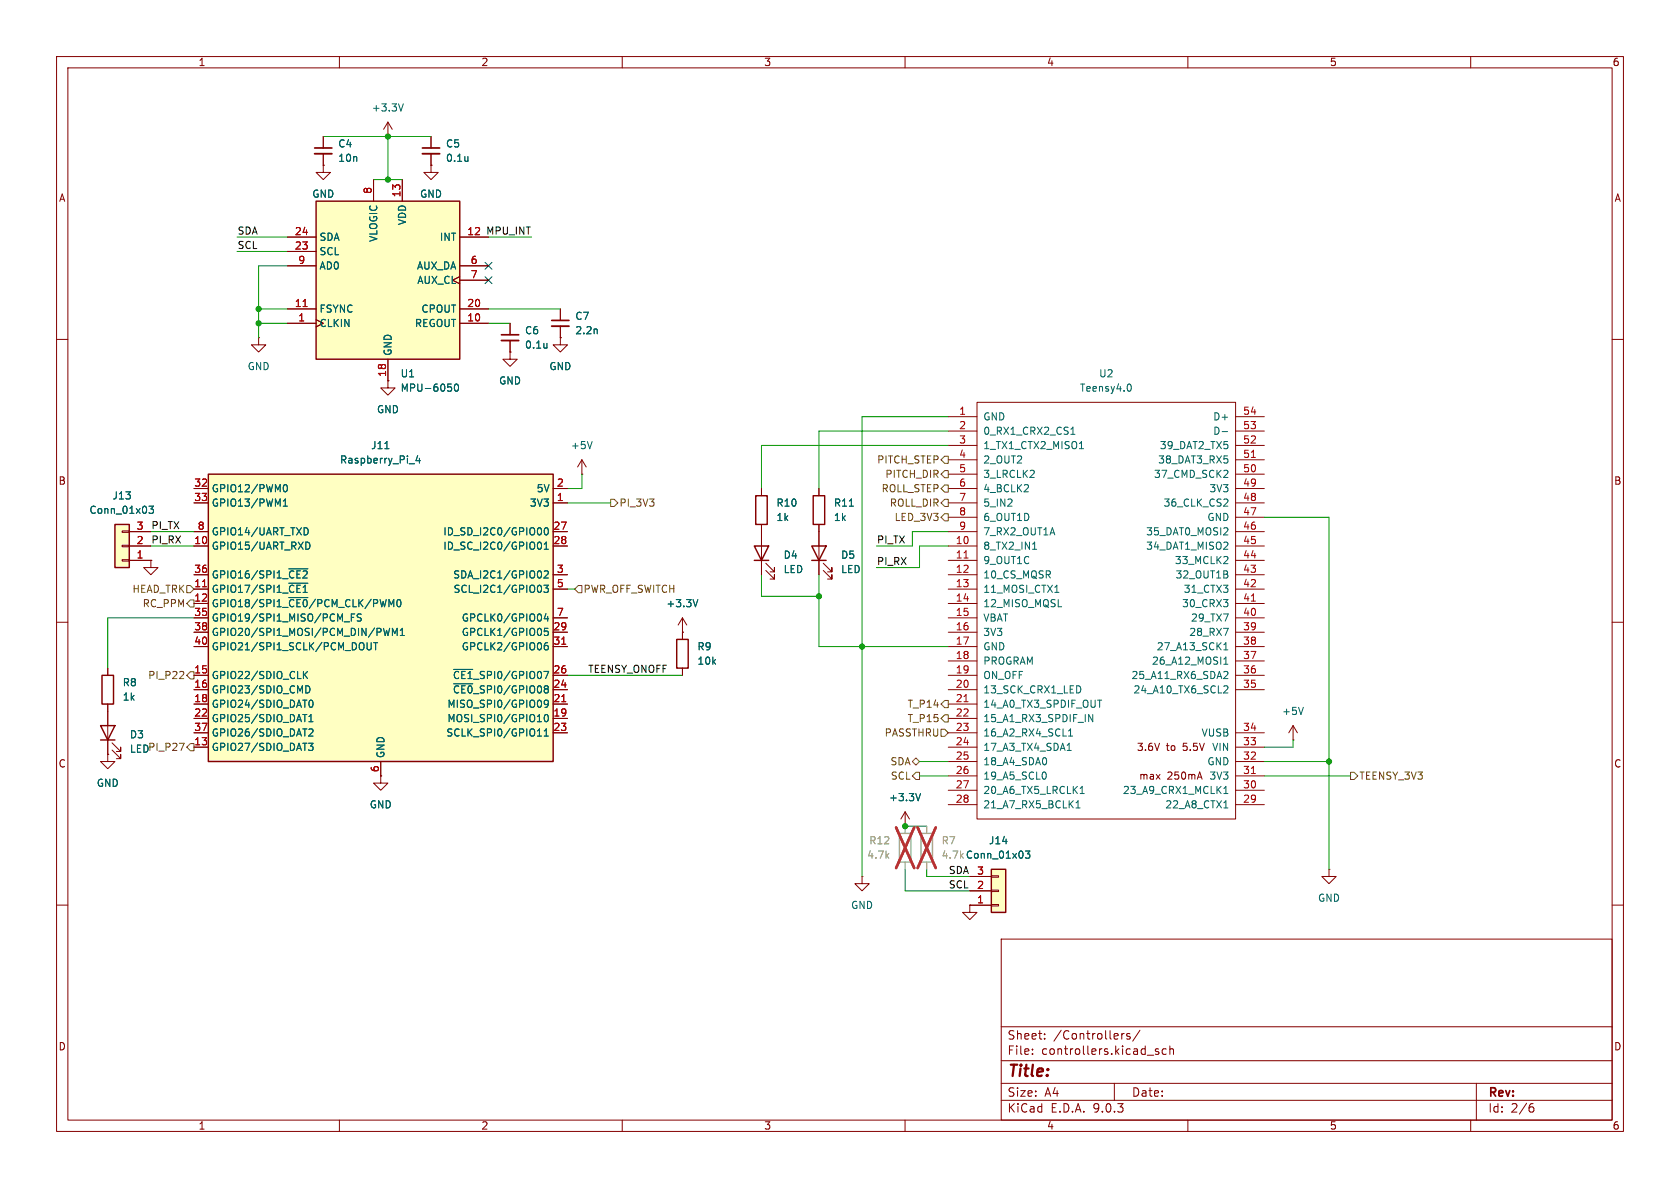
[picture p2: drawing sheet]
<svg xmlns="http://www.w3.org/2000/svg" width="297mm" height="210mm" viewBox="0 0 297 210" stroke-linecap="round" stroke-linejoin="round" font-family="sans-serif">
<g fill="none" stroke="#840000" stroke-width=".18">
<path d="M10 10h277v190h-277zM12 12h273v186h-273zM60 10v2M110 10v2M160 10v2M210 10v2M260 10v2M99.1 54.6v2M99.1 57.7v2M10 60h2M285 60h2M26.7 99.1v1.2h1.2l-1.2 1.3-1.3-1.3h1.3"/>
<path d="M26.7 99.1h.1M102.9 83.8h.1M102.9 81.3l-.8 1.3M102.9 81.3l.7 1.3M102.9 81.3v2.5M10 110h2M285 110h2M10 160h2M177 166h108v32h-108zM285 160h2M60 198v2M110 198v2"/>
<path d="M160 198v2M177 194.5h108M177 191.5h108M177 187.5h108M177 181.5h108M182.5 186.3v.1M182.5 185.5v.1M184.7 183.6v.1M184.7 182.8v.1M197 191.5v3M198.3 182.7v1M198.7 182.7l-.2 .1-.2 .2"/>
<path d="M199.7 182.8l-.3-.1-.2 .2v.2l.5 .2v.3h-.5M201.5 182.1l-1.3 2M204.8 185.5l-.3-.1-.3 .2 .1 .2 .5 .2v.3h-.6M206.2 185.5l-.5-.1-.2 .3v.4l.1 .2h.6M206.8 185.5l.2-.1 .4 .1 .1 .9M206.8 184.9v1.5M210 198v2M260 198v2M261 191.5v6.5M270.6 195.7h.4l.2 .3-.1 .5-.5 .1M271 195.1l-.4 .1"/>
</g>
<path d="M97.5 56.6h3.1" fill="none" stroke="#840000" stroke-width=".3"/>
<path d="M97.5 57.7h3.1" fill="none" stroke="#840000" stroke-width=".33"/>
<path d="M105.5 58.2l.1 .8M104.7 78l-.4 1.3" fill="none" stroke="#006464" stroke-width=".18"/>
<path d="M20.3 92.7h2.6v7.6h-2.6z" fill="#ffffc2"/>
<path d="M20.3 92.7h2.6v7.6h-2.6zM133.3 96.5h2.6l-1.3 2.6zM133.3 99.1h2.6M133.6 87.6h2v5.1h-2zM143.5 96.5h2.5l-1.2 2.6zM143.5 99.1h2.5M119.6 113h2.1v5.1h-2.1z" fill="none" stroke="#840000" stroke-width=".25"/>
<g fill="none" stroke="#840000" stroke-width=".18">
<path d="M57.1 24.1v2.1M57.1 27.2v2M45.7 59.7v1.3h1.3l-1.3 1.2-1.3-1.2h1.3M45.7 59.7h.1M90.2 57.2v2M99.1 59.7v1.3h1.2l-1.2 1.2-1.3-1.2h1.3M99.1 59.7h.1M90.2 62.2v1.3h1.2l-1.2 1.3-1.3-1.3h1.3M90.2 62.2h.1M90.2 60.2v2M21.6 98.9h1.3v.3h-1.3zM21.6 96.4h1.3v.2h-1.3z"/>
<path d="M21.6 93.9h1.3v.2h-1.3zM22.9 99.1h3.8M22.9 96.5h3.8M22.9 94h3.8M134.6 86.4v1.2M134.6 92.7v8.9M135.4 99.6l1.5 1.5v-.8v.8h-.8M144.8 94v7.6M145.5 99.6l1.6 1.5v-.8v.8h-.8M120.6 111.8h.1M120.6 109.2v3.8M120.6 118.1v1.3"/>
<path d="M120.6 109.2l-.7 1.3M120.6 109.2l.8 1.3M135.4 100.8l1.5 1.6v-.8v.8h-.8M145.5 100.8l1.6 1.6v-.8v.8h-.8M67.3 137.2v1.2h1.3l-1.3 1.3-1.3-1.3h1.3M67.3 137.2h.1"/>
</g>
<path d="M96.7 60.7v.8M96.7 61.4l-.1 .1M26.3 89.5h.8l-.4 .5 .4 .1v.5l-.2 .1-.6-.1M123.4 106l-.5 1.3" fill="none" stroke="#006464" stroke-width=".18"/>
<path d="M55.6 26.2h3.1M88.6 59.2h3.1" fill="none" stroke="#840000" stroke-width=".3"/>
<path d="M55.6 27.2h3.1M88.6 60.2h3.1" fill="none" stroke="#840000" stroke-width=".33"/>
<path d="M36.8 83.8h61v50.8h-61z" fill="#ffffc2"/>
<path d="M36.8 83.8h61v50.8h-61zM143.8 87.6h2v5.1h-2zM18 119.4h2.1v5.1h-2.1zM17.8 128.3h2.5l-1.3 2.5zM17.8 130.8h2.5" fill="none" stroke="#840000" stroke-width=".25"/>
<g fill="none" stroke="#840000" stroke-width=".18">
<path d="M68.6 67.3v1.3h1.2l-1.2 1.3-1.3-1.3h1.3M68.6 67.3h.1M34.3 86.4h2.5M34.3 88.9h2.5M34.3 94h2.5M34.3 96.5h2.5M97.8 86.4h2.5M97.8 88.9h2.5M97.8 94h2.5M97.8 96.5h2.5M144.8 86.4v1.2M144.8 92.7v1.3"/>
<path d="M19 118.1v1.3M34.3 101.6h2.5M34.3 104.1h2.5M34.3 106.7h2.5M34.3 109.2h2.5M34.3 111.8h2.5M34.3 114.3h2.5M34.3 119.4h2.5M97.8 101.6h2.5M97.8 104.1h2.5M97.8 109.2h2.5M97.8 111.8h2.5"/>
<path d="M97.8 114.3h2.5M97.8 119.4h2.5M19 133.4v1.2h1.3l-1.3 1.3-1.2-1.3h1.2M19 133.4h.1M19 124.5v8.9M19.8 132.6l1.5 1.5v-.7v.7h-.7M19.8 131.3l1.5 1.5v-.7v.7h-.7M34.3 121.9h2.5M34.3 124.5h2.5M34.3 127h2.5M34.3 129.5h2.5M34.3 132.1h2.5"/>
<path d="M67.3 134.6v2.6M97.8 121.9h2.5M97.8 124.5h2.5M97.8 127h2.5M97.8 129.5h2.5M152.4 154.9v1.3h1.3l-1.3 1.3-1.3-1.3h1.3M152.4 154.9h.1M160 146.1h.1M160 143.5l-.7 1.3M160 143.5l.8 1.3M160 143.5v2.6"/>
</g>
<g fill="none" stroke="#006464" stroke-width=".18">
<path d="M68 79.3h.8M50.1 86.2l.1-.4 .2-.1a.68 .68 0 0 1 .4 .6 .68 .68 0 0 1-.4 .6l-.2-.1-.1-.3M50.1 89.5h.7M50.1 88.6l.3-.4v1.3M54.1 93.3a.68 .68 0 0 1 .4 .6 .68 .68 0 0 1-.4 .7M54.1 95.8a.64 .64 0 0 1 .7 .7 .64 .64 0 0 1-.7 .6M72.3 82h1M73.8 80.5l-.3 .9h.8M74.1 81v.9M95.3 95.8a.68 .68 0 0 1 .4 .7 .68 .68 0 0 1-.4 .6M95.6 93.4l.1 .4-.1 .6M96.2 97.1h.7"/>
<path d="M96.2 96.2l.4-.4v1.3M96.3 93.4l.2-.1a.68 .68 0 0 1 .5 .6 .68 .68 0 0 1-.5 .7l-.2-.2-.1-.3zM150.2 89.5h.7M51.1 100.6h3.3M51.1 103.1h3.3M51.1 105.6h3.3M53.6 118.7v1.3M53.8 119.2l.6 .8M54.4 118.7l-.8 .7M60.8 109.9h1M62.1 109.1h.4M62.7 108.5h-.6v1.3"/>
<path d="M63.9 108.6l-.5-.1-.2 .2v.3l.5 .3 .2 .3-.3 .2-.5-.1M64.9 113.6v1l.2 .3 .4-.1 .1-.2v-1M66 113.6h.8M66.4 113.6v1.3M67.8 111.1l.3 1.2 .2-.9 .3 .9 .3-1.2M69.4 112.3v-1.2l.4 .9 .4-.9v1.2M70.3 106.1l.2-.1a.68 .68 0 0 1 .4 .6 .68 .68 0 0 1-.4 .7 .84 .84 0 0 1-.2-1.2zM70.8 112.3h.7M70.8 111.4l.3-.3v1.2M80.2 118.3h3.4M95.7 103.7v.8M96.2 103.4h.7l-.4 .5 .4 .2v.5l-.2 .1-.5-.1"/>
<path d="M96.2 101l.5-.1 .2 .4-.7 .9h.7M96.5 108.5l-.3 .9h.8M96.8 113.6l-.3 .1a.86 .86 0 0 0 0 1.2l.4-.1v-.5l-.2-.2-.4 .1-.1 .1M96.8 109v.8M96.9 111.1h-.6l-.1 .6 .2-.1h.4l.1 .2v.4l-.2 .1-.5-.1M54.1 121.2a.64 .64 0 0 1 .7 .7 .64 .64 0 0 1-.7 .6M54.6 131.4h.7l-.4 .5 .4 .1v.5l-.2 .2-.5-.2M54.6 129l.5-.2 .2 .4-.7 .9h.7M54.6 127.6h.7M54.6 126.7l.4-.4v1.3M54.8 123.8h.1a.68 .68 0 0 1 .5 .6 .68 .68 0 0 1-.5 .6 .84 .84 0 0 1-.1-1.2zM80.2 120.9h3.4"/>
<path d="M95 130.1h.7M96.2 130.1h.7M96.2 129.2l.4-.4v1.3M96.3 126.4l.2-.1a.68 .68 0 0 1 .5 .6 .68 .68 0 0 1-.5 .7l-.2-.1-.1-.4zM96.9 124.3l-.2 .3-.4-.1-.1-.2 .1-.5h.4l.2 .1a.84 .84 0 0 1-.3 1.1h-.3M162.7 140.3l-.4 1.2"/>
</g>
<path d="M35.8 103.7h.7M99.3 113.9h.7M99.3 124h.7" fill="none" stroke="#a90000" stroke-width=".18"/>
<path d="M159 147.3h2v5.1h-2zM162.8 147.3h2v5.1h-2z" fill="none" stroke="#a1a1a1" stroke-width=".25"/>
<path d="M160 146.1v1.2M160 152.4v1.3M163.8 146.1v1.2M163.8 152.4v1.3" fill="none" stroke="#a1a1a1" stroke-width=".18"/>
<path d="M158.4 146.3l3.2 7.1M161.6 146.3l-3.2 7.1M162.2 146.3l3.2 7.1M165.4 146.3l-3.2 7.1" fill="none" stroke="#e12e31" stroke-width=".46"/>
<path d="M175.3 153.7h2.5v7.6h-2.5z" fill="#ffffc2"/>
<path d="M175.3 153.7h2.5v7.6h-2.5z" fill="none" stroke="#840000" stroke-width=".25"/>
<g fill="none" stroke="#840000" stroke-width=".18">
<path d="M167.6 73.7h5.1M167.6 76.2h5.1M167.6 78.7h5.1M172.7 71.1h45.7v73.7h-45.7zM218.4 73.7h5.1M218.4 76.2h5.1M218.4 78.7h5.1M167.6 83.8h5.1M167.6 86.4h5.1M167.6 88.9h5.1M167.6 91.4h5.1M167.6 94h5.1"/>
<path d="M167.6 96.5h5.1M167.6 99.1h5.1M167.6 81.3h5.1M218.4 83.8h5.1M218.4 86.4h5.1M218.4 88.9h5.1M218.4 91.4h5.1M218.4 94h5.1M218.4 96.5h5.1M218.4 99.1h5.1M218.4 81.3h5.1M167.6 101.6h5.1"/>
<path d="M167.6 104.1h5.1M167.6 106.7h5.1M167.6 109.2h5.1M167.6 111.8h5.1M167.6 114.3h5.1M167.6 116.8h5.1M167.6 119.4h5.1M218.4 101.6h5.1M218.4 104.1h5.1M218.4 106.7h5.1M218.4 109.2h5.1M218.4 111.8h5.1"/>
<path d="M218.4 114.3h5.1M218.4 116.8h5.1M218.4 119.4h5.1M167.6 121.9h5.1M167.6 124.5h5.1M167.6 127h5.1M167.6 129.5h5.1M167.6 132.1h5.1M167.6 134.6h5.1M167.6 137.2h5.1M167.6 139.7h5.1M218.4 121.9h5.1"/>
<path d="M218.4 129.5h5.1M218.4 132.1h5.1M218.4 134.6h5.1M218.4 137.2h5.1M218.4 139.7h5.1M167.6 142.2h5.1M171.4 157.5h3.9M171.4 154.9h3.9M175.3 159.9h1.2v.2h-1.2zM175.3 157.4h1.2v.2h-1.2zM175.3 154.8h1.2v.3h-1.2zM218.4 142.2h5.1"/>
<path d="M171.4 160v1.3h-1.2l1.2 1.3 1.3-1.3h-1.3M171.4 160h.1M171.4 160h3.9"/>
</g>
<g fill="none" stroke="#006464" stroke-width=".18">
<path d="M189.3 76.8h.7M189.4 75.8l.3-.3v1.3M190.8 79.3h.8M199.6 67.9a.68 .68 0 0 1 .4 .6 .68 .68 0 0 1-.4 .7M216.1 76.3h.9M182.5 97.1h.8M216.3 84.4h.8M216.8 88.2l.3 .3-.1 .3-.7 .7h.8M217 95.9l.1 .2-.1 .3-.7 .7h.8M217 93.4l.1 .1-.1 .3-.7 .8h.8M217 98.4l.1 .2-.1 .3-.7 .7h.8M217 81.2v.5"/>
<path d="M217 83.3v.4M186.5 104.7h.7M216.3 111.1h.8l-.5 1.2M216.4 114l.3-.4v1.3M216.4 114.9h.7M216.4 116.5l.3-.4v1.3M216.4 117.4h.7M216.5 118.7l.5 .1 .1 .3-.8 .9h.8M184.8 136.5l.2 .5-.2 .7M185 134.2v.8M188.7 132.7h.7M188.9 130.1h.7"/>
<path d="M188.9 129.2l.4-.4v1.3M188.9 131.6l.1-.2v1.3M191 121.4l.1 .4-.1 .5M191 139.4l.3-.4v1.3M192.5 126.3l.7 1.3v-1.3M194 123.8h.8M216.4 139.4l.3-.4v1.3M216.5 121.2l.5 .1 .1 .3-.8 .9h.8M181.3 150.4h.8l-.5 .5 .4 .1v.6l-.2 .1-.5-.1M190.2 142.8h.8M190.2 141.9l.4-.4v1.3M191 140.3h.7"/>
<path d="M216.4 140.3h.7M216.4 142.8h.7"/>
</g>
<path d="M170.4 98.6h.7M221.2 80.9h.7M221.2 106.3h.7M170.4 124h.7M221.2 136.7h.7" fill="none" stroke="#a90000" stroke-width=".18"/>
<path d="M55.9 35.6h25.4v27.9h-25.4z" fill="#ffffc2"/>
<path d="M55.9 35.6h25.4v27.9h-25.4z" fill="none" stroke="#840000" stroke-width=".25"/>
<g fill="none" stroke="#840000" stroke-width=".18">
<path d="M57.1 29.2v1.3h1.3l-1.3 1.3-1.2-1.3h1.2M57.1 29.2h.1M57.1 24.1v2.1M57.1 27.2v2M66 31.8v3.8M68.6 24.1h.1M68.6 21.6v2.5M68.6 21.6l-.8 1.3M68.6 21.6l.7 1.3M71.1 31.8v3.8M76.2 29.2v1.3h1.3l-1.3 1.3-1.3-1.3h1.3M76.2 29.2h.1"/>
<path d="M76.2 24.1v2.1M76.2 27.2v2M50.8 41.9h5.1M50.8 44.5h5.1M50.8 47h5.1M50.8 54.6h5.1M50.8 57.2h5.1M81.3 48.9l-1.3 .6 1.3 .7M81.3 41.9h5.1M81.3 47h5.1M81.3 54.6h5.1M81.3 57.2h5.1"/>
<path d="M81.3 49.5h5.1M90.2 57.2v2M99.1 59.7h.1M99.1 54.6v2M99.1 57.7v2M68.6 67.3h.1M68.6 63.5v3.8M90.2 62.2h.1M90.2 60.2v2M22.9 94h3.8M22.9 96.5h3.8M22.9 99.1h3.8"/>
<path d="M26.7 99.1h.1M34.3 86.4h2.5M34.3 88.9h2.5M34.3 94h2.5M34.3 96.5h2.5M97.8 86.4h2.5M97.8 88.9h2.5M97.8 94h2.5M97.8 96.5h2.5M134.6 86.4v1.2M134.6 92.7v3.8M134.6 99.1v2.5"/>
<path d="M144.8 86.4v1.2M144.8 92.7v3.8M144.8 99.1v2.5M19 118.1v1.3M34.3 101.6h2.5M34.3 104.1h2.5M34.3 106.7h2.5M34.3 109.2h2.5M34.3 111.8h2.5M34.3 114.3h2.5M34.3 119.4h2.5M97.8 101.6h2.5"/>
<path d="M97.8 104.1h2.5M97.8 109.2h2.5M97.8 111.8h2.5M97.8 114.3h2.5M97.8 119.4h2.5M120.6 111.8h.1M120.6 111.8v1.2M120.6 118.1v1.3M19 133.4h.1M19 124.5v3.8M19 130.8v2.6M34.3 121.9h2.5"/>
<path d="M34.3 124.5h2.5M34.3 127h2.5M34.3 129.5h2.5M34.3 132.1h2.5M67.3 137.2h.1M67.3 134.6v2.6M97.8 121.9h2.5M97.8 124.5h2.5M97.8 127h2.5M97.8 129.5h2.5M228.6 130.8h.1M228.6 128.3l-.8 1.2"/>
<path d="M228.6 128.3l.8 1.2M228.6 128.3v2.5M160 146.1h.1M171.4 157.5h3.9M171.4 154.9h3.9M234.9 153.7v1.2h1.3l-1.3 1.3-1.2-1.3h1.2M234.9 153.7h.1M171.4 160h.1M171.4 160h3.9"/>
</g>
<path d="M53.6 54.2h.7M35.8 103.7h.7M99.3 113.9h.7M99.3 124h.7" fill="none" stroke="#a90000" stroke-width=".18"/>
<g fill="none" stroke="#006464" stroke-width=".18">
<path d="M71.3 18.4l-.4 1.2M82.7 27.7v.8M82.7 28.4v.1M105.5 58.2l.1 .8M68 79.3h.8M79.2 67.9h.6M79.7 68.4l.1 .2-.1 .5M80.5 68l.1-.1a.68 .68 0 0 1 .5 .6 .68 .68 0 0 1-.5 .7 .84 .84 0 0 1-.1-1.2zM96.7 60.7v.8M96.7 61.4l-.1 .1M26.3 89.5h.8l-.4 .5 .4 .1v.5l-.2 .1-.6-.1M50.1 89.5h.7"/>
<path d="M50.1 86.2l.1-.4 .2-.1a.68 .68 0 0 1 .4 .6 .68 .68 0 0 1-.4 .6l-.2-.1-.1-.3M50.1 88.6l.3-.4v1.3M54.1 93.3a.68 .68 0 0 1 .4 .6 .68 .68 0 0 1-.4 .7M54.1 95.8a.64 .64 0 0 1 .7 .7 .64 .64 0 0 1-.7 .6M72.3 82h1M73.8 80.5l-.3 .9h.8M74.1 81v.9M95.3 95.8a.68 .68 0 0 1 .4 .7 .68 .68 0 0 1-.4 .6M95.6 93.4l.1 .4-.1 .6M96.2 97.1h.7M96.2 96.2l.4-.4v1.3M96.3 93.4l.2-.1a.68 .68 0 0 1 .5 .6 .68 .68 0 0 1-.5 .7l-.2-.2-.1-.3z"/>
<path d="M150.2 89.5h.7M51.1 100.6h3.3M51.1 103.1h3.3M51.1 105.6h3.3M53.6 118.7v1.3M53.8 119.2l.6 .8M54.4 118.7l-.8 .7M60.8 109.9h1M62.1 109.1h.4M62.7 108.5h-.6v1.3M63.9 108.6l-.5-.1-.2 .2v.3l.5 .3 .2 .3-.3 .2-.5-.1M64.9 113.6v1l.2 .3 .4-.1 .1-.2v-1"/>
<path d="M66 113.6h.8M66.4 113.6v1.3M67.8 111.1l.3 1.2 .2-.9 .3 .9 .3-1.2M69.4 112.3v-1.2l.4 .9 .4-.9v1.2M70.3 106.1l.2-.1a.68 .68 0 0 1 .4 .6 .68 .68 0 0 1-.4 .7 .84 .84 0 0 1-.2-1.2zM70.8 112.3h.7M70.8 111.4l.3-.3v1.2M80.2 118.3h3.4M95.7 103.7v.8M96.2 103.4h.7l-.4 .5 .4 .2v.5l-.2 .1-.5-.1M96.2 101l.5-.1 .2 .4-.7 .9h.7M96.5 108.5l-.3 .9h.8"/>
<path d="M96.8 113.6l-.3 .1a.86 .86 0 0 0 0 1.2l.4-.1v-.5l-.2-.2-.4 .1-.1 .1M96.8 109v.8M96.9 111.1h-.6l-.1 .6 .2-.1h.4l.1 .2v.4l-.2 .1-.5-.1M123.4 106l-.5 1.3M54.1 121.2a.64 .64 0 0 1 .7 .7 .64 .64 0 0 1-.7 .6M54.6 131.4h.7l-.4 .5 .4 .1v.5l-.2 .2-.5-.2M54.6 129l.5-.2 .2 .4-.7 .9h.7M54.6 127.6h.7M54.6 126.7l.4-.4v1.3M54.8 123.8h.1a.68 .68 0 0 1 .5 .6 .68 .68 0 0 1-.5 .6 .84 .84 0 0 1-.1-1.2zM80.2 120.9h3.4M95 130.1h.7"/>
<path d="M96.2 130.1h.7M96.2 129.2l.4-.4v1.3M96.3 126.4l.2-.1a.68 .68 0 0 1 .5 .6 .68 .68 0 0 1-.5 .7l-.2-.1-.1-.4zM96.9 124.3l-.2 .3-.4-.1-.1-.2 .1-.5h.4l.2 .1a.84 .84 0 0 1-.3 1.1h-.3M230.4 125l-.4 1.3M162.7 140.3l-.4 1.2M181.3 150.4h.8l-.5 .5 .4 .1v.6l-.2 .1-.5-.1"/>
</g>
<path d="M74.7 26.2h3" fill="none" stroke="#840000" stroke-width=".3"/>
<path d="M74.7 27.2h3" fill="none" stroke="#840000" stroke-width=".33"/>
<g fill="none" stroke="#725600" stroke-width=".18">
<path d="M107.9 88.3h.7l.6 .6-.6 .6h-.7zM166.4 91.4l.6-.6h.6v1.3h-.6zM166.4 86.4l.6-.7h.6v1.3h-.6zM166.4 81.3l.6-.7h.6v1.3h-.6zM167 88.3h.6v1.2h-.6l-.6-.6zM167 83.2h.6v1.3h-.6l-.6-.7zM31.7 120h.8M32.4 118.8v.4M33 103.5h.7l.6 .6-.6 .7h-.7zM33.7 118.7h.6v1.3h-.6l-.7-.6zM33.7 106h.6v1.3h-.6l-.7-.6zM101.6 104.1l.6-.6h.7v1.3h-.7z"/>
<path d="M31.7 131.4h.8l-.5 1.3M33.7 131.4h.6v1.3h-.6l-.7-.6zM161.3 134.6l.6-.6 .7 .6-.7 .7zM161.9 136.5h.7v1.3h-.7l-.6-.6zM166.4 127l.6-.6h.6v1.2h-.6zM166.4 128.9h.6l.6 .6-.6 .7h-.6zM167 123.8h.6v1.3h-.6l-.6-.6zM238.8 136.5h.6l.6 .7-.6 .6h-.6z"/>
</g>
<g fill="none" stroke="#009600" stroke-width=".18">
<path d="M57.1 24.1h19.1M66 31.8h5.1M68.6 24.1v7.7M41.9 41.9h8.9M41.9 44.5h8.9M45.7 54.6h5.1M45.7 57.2h5.1M50.8 47h-5.1v12.7M86.4 41.9h7.6M86.4 54.6h12.7M86.4 57.2h3.8M167.6 78.7h-33v7.7"/>
<path d="M167.6 76.2h-22.8v10.2M167.6 73.7h-15.2v81.2M26.7 94h7.6M26.7 96.5h7.6M100.3 88.9h7.6M102.9 83.8v2.6h-2.6M167.6 94h-6.3v2.5h-6.4M167.6 96.5h-5v3.8h-7.7M223.5 91.4h11.4v62.3M34.3 109.2h-15.3v8.9M100.3 104.1h1.3M100.3 119.4h20.3"/>
<path d="M134.6 101.6v3.8h10.2M144.8 101.6v12.7h22.8M162.6 134.6h5M162.6 137.2h5M223.5 134.6h11.4M223.5 137.2h15.3M228.6 130.8v1.3h-5.1M160 153.7v3.8h11.4M160 146.1h3.8M163.8 153.7v1.2h7.6"/>
</g>
<path d="M85.8 48.9l1.2 1.2M85.8 46.4l1.2 1.2M87 48.9l-1.2 1.2M87 46.4l-1.2 1.2" fill="none" stroke="#000084" stroke-width=".18"/>
<path d="M160 146.1v1.2M160 152.4v1.3M163.8 146.1v1.2M163.8 152.4v1.3" fill="none" stroke="#a1a1a1" stroke-width=".18"/>
<path d="M158.4 146.3l3.2 7.1M161.6 146.3l-3.2 7.1M162.2 146.3l3.2 7.1M165.4 146.3l-3.2 7.1" fill="none" stroke="#e12e31" stroke-width=".46"/>
<g fill="#009600" stroke="#009600" stroke-width=".18">
<circle cx="160" cy="146.1" r=".46"/>
<circle cx="234.9" cy="134.6" r=".46"/>
<circle cx="152.4" cy="114.3" r=".46"/>
<circle cx="144.8" cy="105.4" r=".46"/>
<circle cx="45.7" cy="57.2" r=".46"/>
<circle cx="68.6" cy="24.1" r=".46"/>
<circle cx="45.7" cy="54.6" r=".46"/>
<circle cx="68.6" cy="31.8" r=".46"/>
</g>
<text font-size="2.8" fill="#840000" x="178" y="190.9">Title:</text>
<g font-size="2.1" fill="#840000">
<text x="178" y="184">Sheet:</text>
<text x="186.2" y="184">/Controllers/</text>
<text x="178" y="186.7">File:</text>
<text x="184.1" y="186.7">controllers.kicad_sch</text>
<text x="178" y="196.9">KiCad</text>
<text x="178" y="194.1">Size:</text>
<text x="184.7" y="194.1">A4</text>
<text x="185.7" y="196.9">E.D.A.</text>
<text x="193.3" y="196.9">9.0.3</text>
<text x="200" y="194.1">Date:</text>
<text x="263" y="194.3">Rev:</text>
<text x="263" y="196.9">Id:</text>
<text x="267.1" y="196.9">2/6</text>
</g>
<g font-size="1.8" fill="#840000">
<text x="35" y="11.9">1</text>
<text x="85" y="11.9">2</text>
<text x="135" y="11.9">3</text>
<text x="185" y="11.9">4</text>
<text x="235" y="11.9">5</text>
<text x="285" y="11.9">6</text>
<text x="10.3" y="35.9">A</text>
<text x="285.3" y="35.9">A</text>
<text x="10.3" y="85.9">B</text>
<text x="285.3" y="85.9">B</text>
<text x="10.3" y="135.9">C</text>
<text x="200.9" y="132.9">3.6V</text>
<text x="206.2" y="132.9">to</text>
<text x="209.2" y="132.9">5.5V</text>
<text x="285.3" y="135.9">C</text>
<text x="201.3" y="138">max</text>
<text x="206.3" y="138">250mA</text>
<text x="10.3" y="185.9">D</text>
<text x="285.3" y="185.9">D</text>
<text x="35" y="199.9">1</text>
<text x="85" y="199.9">2</text>
<text x="135" y="199.9">3</text>
<text x="185" y="199.9">4</text>
<text x="235" y="199.9">5</text>
<text x="285" y="199.9">6</text>
</g>
<g font-size="1.8" fill="#006464">
<text x="65.6" y="19.9">+3.3V</text>
<text x="59.7" y="26.3">C4</text>
<text x="59.7" y="28.8">10n</text>
<text x="78.7" y="26.3">C5</text>
<text x="78.7" y="28.8">0.1u</text>
<text x="55.1" y="35.2">GND</text>
<text x="74.2" y="35.2">GND</text>
<text x="72" y="39.9" transform="rotate(-90 72 39.9)">VDD</text>
<text x="56.4" y="42.8">SDA</text>
<text x="56.4" y="45.3">SCL</text>
<text x="56.4" y="47.9">AD0</text>
<text x="66.9" y="42.9" transform="rotate(-90 66.9 42.9)">VLOGIC</text>
<text x="73.6" y="47.9">AUX_DA</text>
<text x="77.7" y="42.8">INT</text>
<text x="73.7" y="50.4">AUX_CL</text>
<text x="56.4" y="55.5">FSYNC</text>
<text x="56.4" y="58">CLKIN</text>
<text x="73.3" y="58">REGOUT</text>
<text x="74.4" y="55.5">CPOUT</text>
<text x="92.7" y="59.3">C6</text>
<text x="101.6" y="56.7">C7</text>
<text x="101.6" y="59.3">2.2n</text>
<text x="43.7" y="65.6">GND</text>
<text x="69.4" y="63" transform="rotate(-90 69.4 63)">GND</text>
<text x="92.7" y="61.8">0.1u</text>
<text x="97" y="65.6">GND</text>
<text x="70.7" y="69.4">MPU-6050</text>
<text x="70.7" y="66.9">U1</text>
<text x="88.1" y="68.2">GND</text>
<text x="190.8" y="69.4">Teensy4.0</text>
<text x="194.2" y="66.9">U2</text>
<text x="66.5" y="73.3">GND</text>
<text x="173.7" y="74.5">GND</text>
<text x="173.7" y="77.1">0_RX1_CRX2_CS1</text>
<text x="214.4" y="74.5">D+</text>
<text x="214.4" y="77.1">D-</text>
<text x="60" y="82.1">Raspberry_Pi_4</text>
<text x="65.5" y="79.6">J11</text>
<text x="100.8" y="79.6">+5V</text>
<text x="173.7" y="79.6">1_TX1_CTX2_MISO1</text>
<text x="173.7" y="82.1">2_OUT2</text>
<text x="204.6" y="82.1">38_DAT3_RX5</text>
<text x="204.9" y="79.6">39_DAT2_TX5</text>
<text x="19.8" y="88.5">J13</text>
<text x="37.3" y="87.2">GPIO12/PWM0</text>
<text x="37.3" y="89.8">GPIO13/PWM1</text>
<text x="93.6" y="89.8">3V3</text>
<text x="94.8" y="87.2">5V</text>
<text x="137.2" y="89.8">R10</text>
<text x="147.3" y="89.8">R11</text>
<text x="173.7" y="84.7">3_LRCLK2</text>
<text x="173.7" y="87.2">4_BCLK2</text>
<text x="173.7" y="89.8">5_IN2</text>
<text x="203.9" y="84.7">37_CMD_SCK2</text>
<text x="205.6" y="89.8">36_CLK_CS2</text>
<text x="213.7" y="87.2">3V3</text>
<text x="15.7" y="91">Conn_01x03</text>
<text x="37.3" y="94.8">GPIO14/UART_TXD</text>
<text x="78.3" y="94.8">ID_SD_I2C0/GPIO00</text>
<text x="137.2" y="92.3">1k</text>
<text x="147.3" y="92.3">1k</text>
<text x="173.7" y="92.3">6_OUT1D</text>
<text x="173.7" y="94.8">7_RX2_OUT1A</text>
<text x="202.5" y="94.8">35_DAT0_MOSI2</text>
<text x="213.4" y="92.3">GND</text>
<text x="37.3" y="97.4">GPIO15/UART_RXD</text>
<text x="78.3" y="97.4">ID_SC_I2C0/GPIO01</text>
<text x="138.4" y="99">D4</text>
<text x="138.4" y="101.5">LED</text>
<text x="148.6" y="99">D5</text>
<text x="148.6" y="101.5">LED</text>
<text x="173.7" y="97.4">8_TX2_IN1</text>
<text x="173.7" y="99.9">9_OUT1C</text>
<text x="202.5" y="97.4">34_DAT1_MISO2</text>
<text x="207.6" y="99.9">33_MCLK2</text>
<text x="37.3" y="102.5">GPIO16/SPI1_~{CE2}</text>
<text x="37.3" y="105">GPIO17/SPI1_~{CE1}</text>
<text x="37.3" y="107.5">GPIO18/SPI1_~{CE0}/PCM_CLK/PWM0</text>
<text x="80" y="102.5">SDA_I2C1/GPIO02</text>
<text x="80.1" y="105">SCL_I2C1/GPIO03</text>
<text x="117.7" y="107.5">+3.3V</text>
<text x="173.7" y="102.5">10_CS_MQSR</text>
<text x="173.7" y="105">11_MOSI_CTX1</text>
<text x="173.7" y="107.5">12_MISO_MQSL</text>
<text x="207.7" y="102.5">32_OUT1B</text>
<text x="208.9" y="107.5">30_CRX3</text>
<text x="209.2" y="105">31_CTX3</text>
<text x="37.3" y="110.1">GPIO19/SPI1_MISO/PCM_FS</text>
<text x="37.3" y="112.6">GPIO20/SPI1_MOSI/PCM_DIN/PWM1</text>
<text x="81.5" y="110.1">GPCLK0/GPIO04</text>
<text x="81.5" y="112.6">GPCLK1/GPIO05</text>
<text x="173.7" y="110.1">VBAT</text>
<text x="173.7" y="112.6">3V3</text>
<text x="210.1" y="112.6">28_RX7</text>
<text x="210.4" y="110.1">29_TX7</text>
<text x="37.3" y="115.2">GPIO21/SPI1_SCLK/PCM_DOUT</text>
<text x="81.5" y="115.2">GPCLK2/GPIO06</text>
<text x="123.2" y="115.2">R9</text>
<text x="123.2" y="117.7">10k</text>
<text x="173.7" y="115.2">GND</text>
<text x="173.7" y="117.7">PROGRAM</text>
<text x="203.6" y="117.7">26_A12_MOSI1</text>
<text x="204.4" y="115.2">27_A13_SCK1</text>
<text x="21.6" y="121.5">R8</text>
<text x="21.6" y="124.1">1k</text>
<text x="37.3" y="120.2">GPIO22/SDIO_CLK</text>
<text x="37.3" y="122.8">GPIO23/SDIO_CMD</text>
<text x="37.3" y="125.3">GPIO24/SDIO_DAT0</text>
<text x="79" y="125.3">MISO_SPI0/GPIO09</text>
<text x="80" y="120.2">~{CE1}_SPI0/GPIO07</text>
<text x="80" y="122.8">~{CE0}_SPI0/GPIO08</text>
<text x="173.7" y="120.2">ON_OFF</text>
<text x="173.7" y="122.8">13_SCK_CRX1_LED</text>
<text x="173.7" y="125.3">14_A0_TX3_SPDIF_OUT</text>
<text x="199.9" y="120.2">25_A11_RX6_SDA2</text>
<text x="200.3" y="122.8">24_A10_TX6_SCL2</text>
<text x="22.9" y="130.7">D3</text>
<text x="37.3" y="127.9">GPIO25/SDIO_DAT1</text>
<text x="37.3" y="130.4">GPIO26/SDIO_DAT2</text>
<text x="78.8" y="130.4">SCLK_SPI0/GPIO11</text>
<text x="79" y="127.9">MOSI_SPI0/GPIO10</text>
<text x="173.7" y="127.9">15_A1_RX3_SPDIF_IN</text>
<text x="173.7" y="130.4">16_A2_RX4_SCL1</text>
<text x="212.3" y="130.4">VUSB</text>
<text x="226.6" y="126.6">+5V</text>
<text x="22.9" y="133.3">LED</text>
<text x="37.3" y="132.9">GPIO27/SDIO_DAT3</text>
<text x="68.2" y="134.1" transform="rotate(-90 68.2 134.1)">GND</text>
<text x="173.7" y="132.9">17_A3_TX4_SDA1</text>
<text x="173.7" y="135.5">18_A4_SDA0</text>
<text x="213.4" y="135.5">GND</text>
<text x="214.2" y="132.9">VIN</text>
<text x="17" y="139.3">GND</text>
<text x="65.3" y="143.1">GND</text>
<text x="157.1" y="141.8">+3.3V</text>
<text x="173.7" y="138">19_A5_SCL0</text>
<text x="173.7" y="140.6">20_A6_TX5_LRCLK1</text>
<text x="173.7" y="143.1">21_A7_RX5_BCLK1</text>
<text x="198.4" y="140.6">23_A9_CRX1_MCLK1</text>
<text x="205.9" y="143.1">22_A8_CTX1</text>
<text x="213.7" y="138">3V3</text>
<text x="174.7" y="149.5">J14</text>
<text x="150.4" y="160.9">GND</text>
<text x="232.9" y="159.6">GND</text>
</g>
<g font-size="1.8" fill="#a90000">
<text x="65.8" y="34.4" transform="rotate(-90 65.8 34.4)">8</text>
<text x="70.9" y="35" transform="rotate(-90 70.9 35)">13</text>
<text x="52" y="41.7">24</text>
<text x="82.5" y="41.7">12</text>
<text x="52" y="44.2">23</text>
<text x="52.6" y="46.7">9</text>
<text x="83.1" y="46.7">6</text>
<text x="83.1" y="49.3">7</text>
<text x="52" y="54.4">11</text>
<text x="52.6" y="56.9">1</text>
<text x="82.5" y="54.4">20</text>
<text x="82.5" y="56.9">10</text>
<text x="68.3" y="66.7" transform="rotate(-90 68.3 66.7)">18</text>
<text x="169.5" y="73.4">1</text>
<text x="169.5" y="75.9">2</text>
<text x="219.7" y="73.4">54</text>
<text x="219.7" y="75.9">53</text>
<text x="169.5" y="83.6">5</text>
<text x="169.5" y="78.5">3</text>
<text x="169.5" y="81">4</text>
<text x="219.7" y="78.5">52</text>
<text x="219.7" y="81">51</text>
<text x="219.7" y="83.6">50</text>
<text x="34.2" y="86.1">32</text>
<text x="34.2" y="88.6">33</text>
<text x="98.4" y="86.1">2</text>
<text x="98.4" y="88.6">1</text>
<text x="169.5" y="86.1">6</text>
<text x="169.5" y="88.6">7</text>
<text x="219.7" y="86.1">49</text>
<text x="219.7" y="88.6">48</text>
<text x="24.1" y="93.7">3</text>
<text x="34.9" y="93.7">8</text>
<text x="97.7" y="93.7">27</text>
<text x="169.5" y="91.2">8</text>
<text x="169.5" y="93.7">9</text>
<text x="219.7" y="91.2">47</text>
<text x="219.7" y="93.7">46</text>
<text x="24.1" y="98.8">1</text>
<text x="24.1" y="96.3">2</text>
<text x="34.2" y="96.3">10</text>
<text x="34.2" y="101.3">36</text>
<text x="97.7" y="96.3">28</text>
<text x="98.4" y="101.3">3</text>
<text x="168.9" y="96.3">10</text>
<text x="168.9" y="98.8">11</text>
<text x="168.9" y="101.3">12</text>
<text x="219.7" y="96.3">45</text>
<text x="219.7" y="98.8">44</text>
<text x="219.7" y="101.3">43</text>
<text x="34.2" y="103.9">11</text>
<text x="34.2" y="106.4">12</text>
<text x="98.4" y="103.9">5</text>
<text x="168.9" y="103.9">13</text>
<text x="168.9" y="106.4">14</text>
<text x="219.7" y="103.9">42</text>
<text x="219.7" y="106.4">41</text>
<text x="34.2" y="109">35</text>
<text x="34.2" y="111.5">38</text>
<text x="97.7" y="111.5">29</text>
<text x="98.4" y="109">7</text>
<text x="168.9" y="109">15</text>
<text x="168.9" y="111.5">16</text>
<text x="219.7" y="109">40</text>
<text x="219.7" y="111.5">39</text>
<text x="34.2" y="114">40</text>
<text x="34.2" y="119.1">15</text>
<text x="97.7" y="114">31</text>
<text x="97.7" y="119.1">26</text>
<text x="168.9" y="114">17</text>
<text x="168.9" y="116.6">18</text>
<text x="168.9" y="119.1">19</text>
<text x="219.7" y="114">38</text>
<text x="219.7" y="116.6">37</text>
<text x="219.7" y="119.1">36</text>
<text x="34.2" y="121.7">16</text>
<text x="34.2" y="124.2">18</text>
<text x="97.7" y="121.7">24</text>
<text x="97.7" y="124.2">21</text>
<text x="168.9" y="121.7">20</text>
<text x="168.9" y="124.2">21</text>
<text x="219.7" y="121.7">35</text>
<text x="34.2" y="126.7">22</text>
<text x="34.2" y="129.3">37</text>
<text x="34.2" y="131.8">13</text>
<text x="97.7" y="126.7">19</text>
<text x="97.7" y="129.3">23</text>
<text x="168.9" y="126.7">22</text>
<text x="168.9" y="129.3">23</text>
<text x="168.9" y="131.8">24</text>
<text x="219.7" y="129.3">34</text>
<text x="219.7" y="131.8">33</text>
<text x="67.1" y="136.6" transform="rotate(-90 67.1 136.6)">6</text>
<text x="168.9" y="134.4">25</text>
<text x="168.9" y="136.9">26</text>
<text x="219.7" y="134.4">32</text>
<text x="219.7" y="136.9">31</text>
<text x="168.9" y="139.4">27</text>
<text x="168.9" y="142">28</text>
<text x="219.7" y="139.4">30</text>
<text x="219.7" y="142">29</text>
<text x="172.6" y="154.7">3</text>
<text x="172.6" y="159.8">1</text>
<text x="172.6" y="157.2">2</text>
</g>
<g font-size="1.8" fill="#0f0f0f">
<text x="41.9" y="41.6">SDA</text>
<text x="85.9" y="41.6">MPU_INT</text>
<text x="41.9" y="44.1">SCL</text>
<text x="26.7" y="93.6">PI_TX</text>
<text x="26.7" y="96.2">PI_RX</text>
<text x="154.9" y="96.2">PI_TX</text>
<text x="154.9" y="100">PI_RX</text>
<text x="103.9" y="119">TEENSY_ONOFF</text>
<text x="167.6" y="154.6">SDA</text>
<text x="167.6" y="157.1">SCL</text>
</g>
<g font-size="1.8" fill="#725600">
<text x="155" y="82.1">PITCH_STEP</text>
<text x="109.4" y="89.8">PI_3V3</text>
<text x="155.8" y="87.2">ROLL_STEP</text>
<text x="156.4" y="84.7">PITCH_DIR</text>
<text x="157.2" y="89.8">ROLL_DIR</text>
<text x="158.1" y="92.3">LED_3V3</text>
<text x="23.3" y="105">HEAD_TRK</text>
<text x="25.1" y="107.5">RC_PPM</text>
<text x="103.1" y="105">PWR_OFF_SWITCH</text>
<text x="26.1" y="120.2">PI_P22</text>
<text x="160.4" y="125.3">T_P14</text>
<text x="156.3" y="130.4">PASSTHRU</text>
<text x="160.4" y="127.9">T_P15</text>
<text x="22.9" y="133.3">LEDPI_P27</text>
<text x="157.3" y="135.5">SDA</text>
<text x="157.4" y="138">SCL</text>
<text x="240.2" y="138">TEENSY_3V3</text>
</g>
<g font-size="1.8" fill="#989898">
<text x="153.6" y="149.5">R12</text>
<text x="166.4" y="149.5">R7</text>
<text x="153.2" y="152">4.7k</text>
<text x="166.4" y="152">4.7k Conn_01x03</text>
</g>
</svg>
